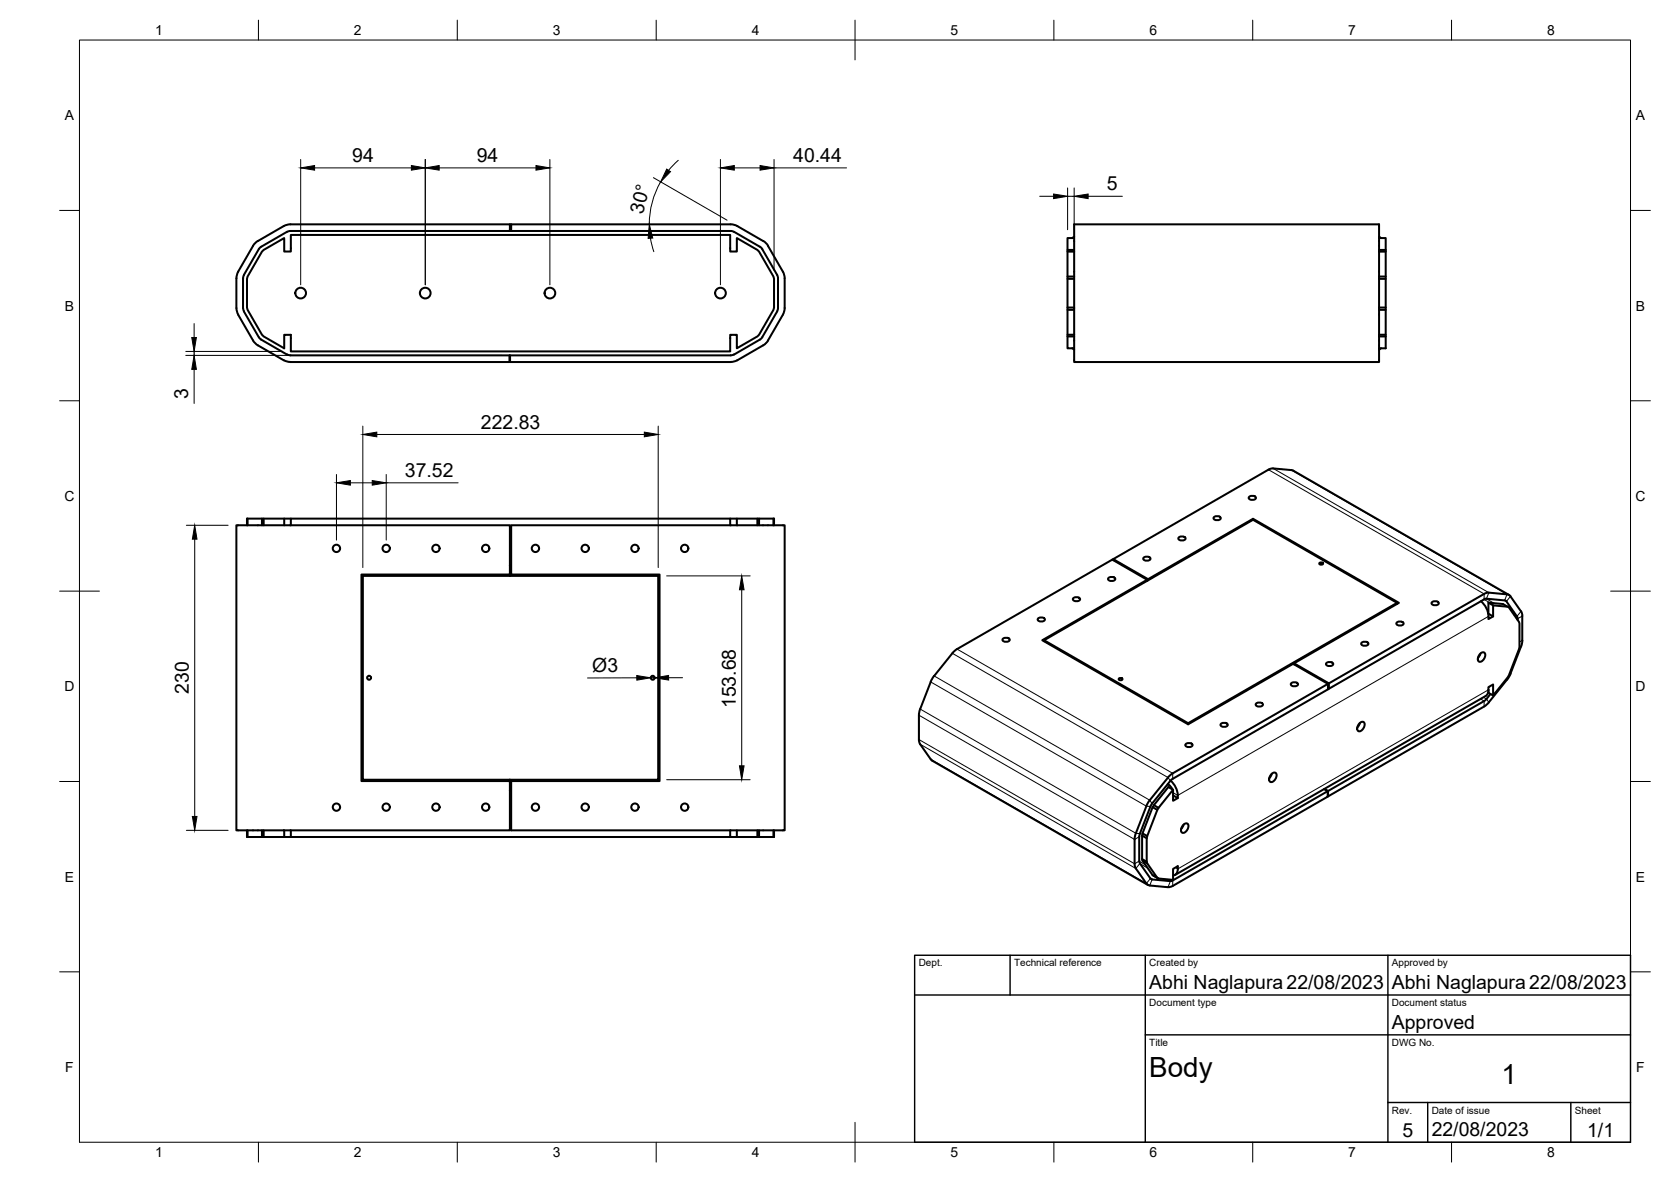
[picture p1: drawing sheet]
<svg xmlns="http://www.w3.org/2000/svg" width="420mm" height="297mm" viewBox="0 0 420 297" stroke-linecap="round" stroke-linejoin="round" font-family="sans-serif">
<!-- layer: Visible -->
<g fill="none" stroke="#000" stroke-width=".51">
<path d="M73 56.4h55.2v1.6h-55.2M73 58l-.8 .3-6.8 3.9-4.1 6.9M73 56.4l-1.7 .4-7.1 4.3-4.3 7.2-.4 1.6M128.2 58h.3M128.2 56.4h.3M270.1 59.8h-1.7v27.7h1.7M270.1 56.4h76.7v34.6h-76.7zM270.1 59.5l-.5 .3M346.8 59.8h1.6v27.7h-1.6M346.8 59.5l.4 .3M59.4 69.9v7.5M59.5 77.4l.4 1.7 4.3 7.2 7.1 4.2 1.7 .5"/>
<path d="M61.1 69.9v7.5M61.1 77.4l.3 .8M61.3 78.3l4.1 6.9 6.8 3.9 .8 .2M61.4 69.1l-.3 .8M66.3 62.8l5.2-3v3.4h1.6v-4.2h110.5v4.2h1.7v-3.4l5.1 3 .5 .4 3.6 6.3 .1 .6v7.2l-.1 .6-3.6 6.2-.5 .4-5.1 3v-3.4h-1.7v4.2h-110.5v-4.2h-1.6v3.4l-5.2-3-.4-.4-3.6-6.2-.2-.6v-7.2l.2-.6 3.6-6.3zM191.1 62l.6 .6 3.7 6.5M191.9 60.6l-6.5-3.8-1.2-.4h-55.7v1.6l55.5 .1 7.1 3.9M191.9 60.5l1.2 1.3 3.7 6.5 .5 1.6M195.4 69.1l.2 .8M195.4 78.3l-3.7 6.4-.6 .6M195.6 77.4l-.2 .8M195.6 69.9v7.5"/>
<path d="M197.3 69.9v7.5M197.3 77.4l-.5 1.7-3.9 6.8-1 .9M268.4 62.8h1.7M268.4 77.9h1.7M268.4 77.3h1.7M268.4 70.1h1.7M268.4 69.5h1.7M268.4 63.2h1.7M346.8 62.8h1.6M346.8 77.9h1.6M346.8 77.3h1.6M346.8 70.1h1.6"/>
<path d="M346.8 69.5h1.6M346.8 63.2h1.6M73 89.3h55.1v1.7h-55.1M191.1 85.4l-6.5 3.7-.9 .2M191.9 86.8l-6.5 3.7-1.2 .4-56 .1v-1.7h55.5M268.4 84.5h1.7M268.4 84.1h1.7M269.6 87.5l.5 .3M346.8 84.5h1.6M346.8 84.1h1.6M347.2 87.5l-.4 .3M59.4 132h68.8v12.4h-37.3v51.9h37.3v12.4h-68.8z"/>
<path d="M62.3 130.3v1.7M65.9 130.3v1.7M66.3 130.3v1.7M71.5 130.3v1.7M73.1 132v-1.7h110.5v1.7M73.1 130.3h-11v1.7M128.5 132h68.8v76.7h-68.8v-12.4h37.3v-51.9h-37.3zM183.6 130.3h11v1.7M185.3 130.3v1.7M190.4 130.3v1.7M190.9 130.3v1.7M194.5 130.3v1.7"/>
<path d="M296.3 135.1l.9-.3a.66 .66 0 0 1 .8 .7l-.8 .3a.66 .66 0 0 1-.9-.7zM305.2 130l.8-.3a.66 .66 0 0 1 .9 .7l-.9 .3a.66 .66 0 0 1-.8-.7zM314 124.9l.9-.3a.66 .66 0 0 1 .8 .7l-.8 .3a.66 .66 0 0 1-.9-.7zM315.1 130.4v.2M91.2 144.7h74.3v51.2h-74.3zM128.1 144.4v.3M128.5 142h-.3v2.7M261 155.5l.8-.3a.66 .66 0 0 1 .9 .7l-.9 .3a.66 .66 0 0 1-.8-.7zM269.8 150.4l.9-.3a.66 .66 0 0 1 .8 .7l-.8 .3a.66 .66 0 0 1-.9-.7zM278.7 145.3l.8-.3a.66 .66 0 0 1 .9 .7l-.9 .3a.66 .66 0 0 1-.8-.7zM279.9 140.5v.3M287.5 140.2l.9-.3a.66 .66 0 0 1 .8 .7l-.8 .3a.66 .66 0 0 1-.9-.7z"/>
<path d="M288.4 146v-.3l-8.7-5.1-39.1 22.5-1.1 1.1M288.4 145.7l-26.3 15.2 36.6 21.1 26.4-15.2 8.8 5.1v1.3l-39 22.5-.6 .5M288.7 145.5v.3M331.8 141.4l.5-.1 .4 .4-.6 .2-.4-.2zM351.2 156.5l.8-.3a.66 .66 0 0 1 .9 .7l-.9 .3a.66 .66 0 0 1-.8-.7zM351.3 151.8v-.3l-36.2-20.9-52.6 30.3M351.3 151.5l-52.6 30.2M360 151.4l.9-.3a.66 .66 0 0 1 .8 .7l-.8 .3a.66 .66 0 0 1-.9-.7zM372.3 151.1a5.2 5.2 0 0 1 1.9 4.5l1.2-.7v-2.8l3.7 .4 .3 .1 2.7 4.1v5.9l-2.7 7.1-4 5.1v-2.8l-1.2 .7v.7M373.2 150.6l-39.1 22.5v-1.4M373.2 149.3l-39.1 22.4M373.2 149.2l1.2-.3 5 .6 3.3 4.6v7.6l-3 8-.7 1.1"/>
<path d="M373.2 150.6l.6-.1 4.7 .4 2.9 4 .2 .6M374.2 154.2l1.2 .7M374.2 151.5l1.2 .6M379.1 152.5l-1.2-.7-3.7-.3v2.7M379.4 149.5l-54.2-31.2-5.1-.6-1.2 .3-39 22.5 8.8 5 26.4-15.1 36.6 21.1-26.3 15.2M381.6 155.5v.3M231.4 178.2l-.3 1.5v6.2M234.9 169.8l-.9 1.5-2.6 6.9M239.5 164.2l-4.6 5.7M252.1 160.6l.9-.3a.66 .66 0 0 1 .8 .7l-.8 .3a.66 .66 0 0 1-.9-.7zM262.5 161.1v-.2l36.2 20.8v.3M281.4 170.5l.5-.1 .3 .3-.6 .2-.3-.2z"/>
<path d="M315.8 176.9l.8-.4a.66 .66 0 0 1 .9 .8l-.9 .3a.66 .66 0 0 1-.8-.7zM324.6 171.8l.9-.4a.66 .66 0 0 1 .8 .7l-.8 .4a.66 .66 0 0 1-.9-.7zM325.4 166.7l8.7 5M325.4 166.7v.3M333.5 166.7l.8-.3a.66 .66 0 0 1 .9 .7l-.9 .3a.66 .66 0 0 1-.8-.7zM333.9 171.9l-39 22.4M333.9 173l.2 .1M342.3 161.6l.9-.3a.66 .66 0 0 1 .8 .7l-.8 .3a.66 .66 0 0 1-.9-.7zM372.2 164.3a.69 .69 0 0 1 1.2-.1 1.61 1.61 0 0 1-1.5 2.1 1.48 1.48 0 0 1 .3-2zM372.2 164.2l-.6 1.1M373.2 177.6l-39.4 22.5M373.2 176.2l-39.3 22.6"/>
<path d="M373.8 175.7l-.6 .5M374.2 173.4v.7l1.2 .7M374.3 173.4l-.1 .7-.6 .8-78.2 45M374.4 176.5l-1.2 1M374.8 174.4l-1 1.3M378.9 170.8l-4.5 5.7M128.1 195.9v.4M128.2 195.9v2.8h.3M231.1 185.8l.3 1.2 3 4.1 54.2 31.3M293.6 197.1l.2 .1M293.8 197.2l1 1.2M294.3 196.2l-4.6 5.7"/>
<path d="M294.3 196.2a5.3 5.3 0 0 1 1.8 4.4l-1.1 .6v-2.7l-4 5-2.7 7.2v5.9l2.7 4 .3 .2 3.7 .3v-2.7l1.1-.7v.7M294.9 194.3l-.9 .8-4.9 6-.9 1.5M295 198.5l-1.2-.7-3.7 4.5-2.9 7.7 .1 6.3 2.5 3.6 1.5 .9M295 199.9l1.1 .7M298.1 187l.8-.3a.66 .66 0 0 1 .9 .7l-.9 .4a.66 .66 0 0 1-.8-.8zM306.9 182l.9-.4a.66 .66 0 0 1 .8 .8l-.8 .3a.66 .66 0 0 1-.9-.7zM319.7 194.5a.69 .69 0 0 1 1.2-.1 1.61 1.61 0 0 1-1.5 2.1 1.48 1.48 0 0 1 .3-2zM319.8 194.5l-.7 1M332.9 198.3l.9 .5-38.9 22.5-.6 .1M333 198.3l.9 .5v1.3M333.8 198.8v1.4l-38.9 22.4-.9 .3-5.4-.5-3.2-4.7v-7.5l2.8-7.6M341.9 181.7a.69 .69 0 0 1 1.2 0 1.61 1.61 0 0 1-1.6 2 1.48 1.48 0 0 1 .4-2z"/>
<path d="M341.9 181.7l-.6 1.1M62.1 208.7v1.6h11M62.3 208.7v1.6M65.9 208.7v1.6M66.3 208.7v1.6M71.5 208.7v1.6M73.1 208.7v1.6h110.5v-1.6M185.3 208.7v1.6M190.4 208.7v1.6M190.9 208.7v1.6M194.5 208.7v1.6M194.6 208.7v1.6h-11"/>
<path d="M287.2 215.9l1.1 .7M287.2 210l1.1 .7M287.3 216.3l1.2 .7M287.3 209.4l1.2 .7M289.7 201.9l-.4 .8-2.9 7.6 .1 6.5 2.8 3.9 .4 .3M289.8 219.9l1.2 .7M289.8 202.8l1.2 .7M290.1 202.3l1.2 .7M296.1 218.3a1.51 1.51 0 0 1-1.1 1.7M297.6 207.2a.69 .69 0 0 1 1.2 0 1.61 1.61 0 0 1-1.6 2.1 1.48 1.48 0 0 1 .4-2.1zM297.6 207.2l-.6 1.1M289.7 221l4.6 .4"/>
<circle cx="75.6" cy="73.7" r="1.34"/>
<circle cx="106.9" cy="73.7" r="1.34"/>
<circle cx="138.3" cy="73.7" r="1.34"/>
<circle cx="181.2" cy="73.7" r="1.34"/>
<circle cx="84.6" cy="137.8" r=".92"/>
<circle cx="97.1" cy="137.8" r=".92"/>
<circle cx="109.6" cy="137.8" r=".92"/>
<circle cx="122.1" cy="137.8" r=".92"/>
<circle cx="134.6" cy="137.8" r=".92"/>
<circle cx="147.1" cy="137.8" r=".92"/>
<circle cx="159.6" cy="137.8" r=".92"/>
<circle cx="172.2" cy="137.8" r=".92"/>
<circle cx="92.8" cy="170.3" r=".5"/>
<circle cx="164.1" cy="170.3" r=".5"/>
<circle cx="84.6" cy="202.8" r=".92"/>
<circle cx="97.1" cy="202.8" r=".92"/>
<circle cx="109.6" cy="202.8" r=".92"/>
<circle cx="122.1" cy="202.8" r=".92"/>
<circle cx="134.6" cy="202.8" r=".92"/>
<circle cx="147.1" cy="202.8" r=".92"/>
<circle cx="159.6" cy="202.8" r=".92"/>
<circle cx="172.2" cy="202.8" r=".92"/>
</g>
<!-- layer: Visible Narrow -->
<g fill="none" stroke="#000" stroke-width=".25">
<path d="M318.9 118l54.3 31.3v1.3l1.4 .9M320.1 117.7l54.3 31.2-.6 1.6M324.7 118.1l54.2 31.3-.6 1.5 .5 .2 1-1.2M373.7 150.5l1.9 1.1M374.2 154.9l-78.1 45-1.1-.7M382.4 153.6l-1 1.3-.7-.4M382.8 154.8l-1.2 .7-.3-.2M231.1 179.7l54.2 31.3 1.1-.7M231.4 178.2l54.2 31.2 1 .1M234 171.4l54.2 31.2 1.1 .1M234.9 169.9l54.2 31.2 .6 .8M239.5 164.2l54.2 31.2 .6 .8"/>
<path d="M240.6 163.1l54.3 31.2v1.4M371.7 165.1l.1 .1M372.3 175.6l.9 .6v1.4M373 175.2l.8 .5 .6 .8M374.2 173.4l-78.1 45-.5-.4M378.8 170.6l.1 .2M379.6 169.3h.2M382.1 162.4l.3 .1M382.8 160.9l-.7 .4M231.1 185.9l54.2 31.2 1.1-.7M231.4 187l54.2 31.3 1-1.3M234 190.8l54.2 31.2 1.1-1.2 .4 .2-.6 1.5"/>
<path d="M293.8 196.9v.3M286.4 216.4l1.6 .9M286.7 217.1l1.9 1.1M293.5 221l.8 .4-.6 1.6M294.5 221.1l.4 .2v1.3"/>
</g>
<!-- layer: BORDER -->
<g fill="none" stroke="#000" stroke-width=".25">
<path d="M20 10.1h390v276.9h-390zM65 5.1v5M115 5.1v5M165 5.1v5M215 5.1v10M265 5.1v5M315 5.1v5M365 5.1v5M15 52.9h5M410 52.9h5M15 100.7h5M410 100.7h5"/>
<path d="M15 148.6h10M405 148.6h10M15 196.4h5M410 196.4h5M15 244.2h5M410 244.2h5M65 287v5M115 287v5M165 287v5M215 282.1v9.9M265 287v5M315 287v5"/>
<path d="M365 287v5"/>
</g>
<!-- layer: TITLEBLOCK -->
<path d="M230 240.1h180v46.9h-180zM230 250h180M254 240.1v9.9M288 240.1v46.9M349 240.1v46.9M288 260.1h122M349 277.1h61M359 277.1v9.9M395 277.1v9.9" fill="none" stroke="#000" stroke-width=".36"/>
<!-- layer: FD_Dimensions -->
<g fill="none" stroke="#000" stroke-width=".25">
<path d="M75.6 40.1v31.5M79.1 42.2h24.3M106.9 40.1v31.5M110.4 42.2h24.4M138.3 40.1v31.5M163.5 59.9l.9 3.3M164.3 44.6l18.5 10.7M166.1 45.7a21.4 21.4 0 0 0-2.8 10.7M170.5 40.3l-2.4 2.5M181.1 40.1v31.5M184.6 42.2h6.5M194.6 42.2h18.3"/>
<path d="M194.6 40.1v27.9M261.4 49.3h3.5M268.4 47.2v10.5M268.4 49.3h1.7M270.1 47.2v10.5M273.6 49.3h8.6M46.7 88.3h24.3M46.7 89.3h79.5M48.8 81.3v3.5M48.8 88.3v1M48.8 92.8v8.6M84.6 119.2v16.5"/>
<path d="M91.2 107.1v35.5M94.7 109.2h67.3M97.1 119.2v16.5M165.5 107.1v35.5M46.9 132h10.5M49 135.5v69.7M88.1 121.3h5.5M97.1 121.3h18.1M167.6 144.7h21M186.5 148.2v44.3M160.1 170.3l-12.4 .1M163.6 170.3h1"/>
<path d="M168.1 170.3h3.5M167.6 195.9h21M46.9 208.7h10.5"/>
</g>
<g fill="#000" stroke="#000" stroke-width=".25">
<path d="M75.6 42.2l3.5-.6v1.2zM103.4 41.6l3.5 .6-3.5 .6zM106.9 42.2l3.5-.6v1.2zM134.8 41.6l3.5 .6-3.5 .6zM163.3 56.4l.8 3.4-1.1 .1zM167.6 42.5l1 .6-2.5 2.6zM181.1 42.2l3.5-.6v1.2zM191.1 41.6l3.5 .6-3.5 .6zM264.9 48.8l3.5 .5-3.5 .6zM270.1 49.3l3.5-.5v1.1zM48.2 84.8h1.2l-.6 3.5zM48.8 89.3l.6 3.5h-1.2z"/>
<path d="M91.2 109.2l3.5-.6v1.2zM162 108.6l3.5 .6-3.5 .6zM49 132l.5 3.5h-1.1zM84.6 121.3l3.5-.5v1.1zM93.6 120.8l3.5 .5-3.5 .6zM186.5 144.7l.6 3.5h-1.2zM160.1 169.8l3.5 .5-3.5 .6zM164.6 170.3l3.5-.6v1.2zM185.9 192.5h1.2l-.6 3.4zM48.4 205.2h1.1l-.5 3.5z"/>
</g>
<g font-size="7">
<text x="289" y="270.6">Body</text>
<text x="377.5" y="272.3">1</text>
</g>
<g font-size="4.9">
<text x="88.6" y="40.7">94</text>
<text x="119.9" y="40.7">94</text>
<text x="199.5" y="40.7">40.44</text>
<text x="278.3" y="47.9">5</text>
<text x="161.6" y="54" transform="rotate(-75 161.6 54)">30°</text>
<text x="47.3" y="100.2" transform="rotate(-90 47.3 100.2)">3</text>
<text x="120.9" y="107.7">222.83</text>
<text x="101.8" y="119.9">37.52</text>
<text x="148.9" y="168.8">Ø3</text>
<text x="47.5" y="174.4" transform="rotate(-90 47.5 174.4)">230</text>
<text x="185" y="178" transform="rotate(-90 185 178)">153.68</text>
<text x="289" y="248.5">Abhi Naglapura22/08/2023</text>
<text x="350" y="248.5">Abhi Naglapura 22/08/2023</text>
<text x="350" y="258.6">Approved</text>
<text x="352.6" y="285.7">5</text>
<text x="360" y="285.5">22/08/2023</text>
<text x="399.1" y="285.7">1/1</text>
</g>
<g font-size="3.5">
<text x="39" y="8.8">1</text>
<text x="89" y="8.8">2</text>
<text x="139" y="8.8">3</text>
<text x="189" y="8.8">4</text>
<text x="239" y="8.8">5</text>
<text x="289" y="8.8">6</text>
<text x="339" y="8.8">7</text>
<text x="389" y="8.8">8</text>
<text x="16.3" y="30.2">A</text>
<text x="411.3" y="30.2">A</text>
<text x="16.3" y="78">B</text>
<text x="411.3" y="78">B</text>
<text x="16.2" y="125.9">C</text>
<text x="411.2" y="125.9">C</text>
<text x="16.2" y="173.7">D</text>
<text x="411.2" y="173.7">D</text>
<text x="16.3" y="221.6">E</text>
<text x="411.3" y="221.6">E</text>
<text x="16.4" y="269.4">F</text>
<text x="411.4" y="269.4">F</text>
<text x="39" y="290.8">1</text>
<text x="89" y="290.8">2</text>
<text x="139" y="290.8">3</text>
<text x="189" y="290.8">4</text>
<text x="239" y="290.8">5</text>
<text x="289" y="290.8">6</text>
<text x="339" y="290.8">7</text>
<text x="389" y="290.8">8</text>
</g>
<g font-size="2.5">
<text x="231" y="242.9">Dept.</text>
<text x="255" y="242.9">Technical reference</text>
<text x="289" y="242.9">Created by</text>
<text x="350" y="242.9">Approved by</text>
<text x="289" y="252.8">Document type</text>
<text x="350" y="252.8">Document status</text>
<text x="289" y="262.9">Title</text>
<text x="350" y="262.9">DWG No.</text>
<text x="350" y="279.9">Rev.</text>
<text x="360" y="279.9">Date of issue</text>
<text x="396" y="279.9">Sheet</text>
</g>
</svg>
